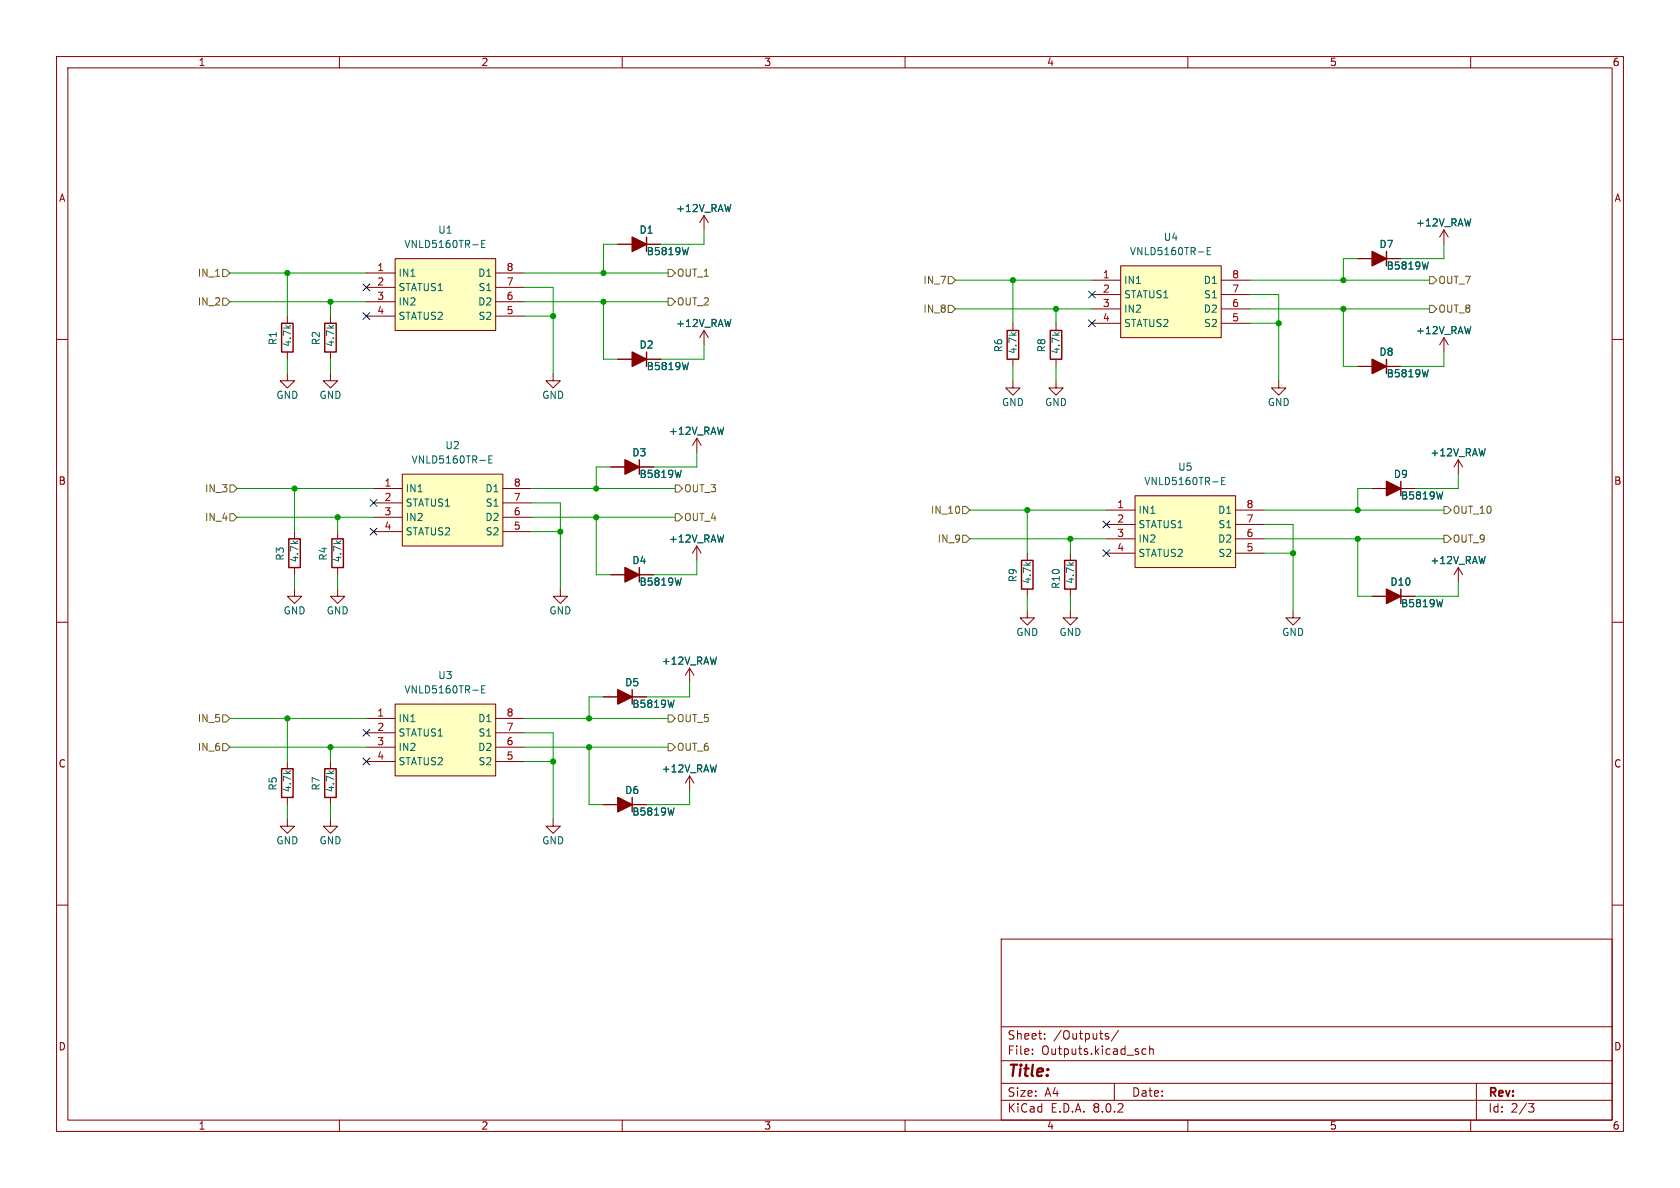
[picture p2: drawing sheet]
<svg xmlns="http://www.w3.org/2000/svg" width="297mm" height="210mm" viewBox="0 0 297 210" stroke-linecap="round" stroke-linejoin="round" font-family="sans-serif">
<g fill="none" stroke="#840000" stroke-width=".18">
<path d="M10 10h277v190h-277zM12 12h273v186h-273zM60 10v2M110 10v2M160 10v2M210 10v2M260 10v2M10 60h2M285 60h2M58.4 66v1.3h1.3l-1.3 1.3-1.3-1.3h1.3M10 110h2M59.7 104.1v1.3h1.3l-1.3 1.3-1.3-1.3h1.3"/>
<path d="M285 110h2M10 160h2M285 160h2M177 166h108v32h-108zM60 198v2M110 198v2M160 198v2M177 194.5h108M177 191.5h108M177 187.5h108M177 181.5h108M182.5 186.3v.1"/>
<path d="M182.5 185.5v.1M184.7 183.6v.1M184.7 182.8v.1M195.5 183.1l.5 .2v.2l-.2 .2-.4-.1M195.5 182.8h.5M197 191.5v3M197.7 182.1l-1.2 2M202.6 185.5l-.4-.1-.3 .3v.4l.1 .2h.6M203.2 185.5l.3-.1 .3 .1 .1 .9M203.2 184.9v1.5M210 198v2M260 198v2"/>
<path d="M261 191.5v6.5M270.2 195.1h1l-.5 .6 .4 .1 .1 .5-.3 .3h-.4"/>
</g>
<path d="M198.1 47h17.8v12.7h-17.8z" fill="#ffffc2"/>
<path d="M193 49.5h5.1M193 52.1h5.1M193 54.6h5.1M193 57.2h5.1M198.1 47h17.8v12.7h-17.8zM215.9 49.5h5.1M215.9 52.1h5.1M215.9 54.6h5.1M215.9 57.2h5.1" fill="none" stroke="#840000" stroke-width=".18"/>
<path d="M213.4 44.4h.4M214 43.8h-.6v1.2h.6" fill="none" stroke="#006464" stroke-width=".18"/>
<path d="M69.8 124.5h17.8v12.7h-17.8z" fill="#ffffc2"/>
<g fill="none" stroke="#840000" stroke-width=".18">
<path d="M179.1 57.2v1.2M186.7 57.2v1.2M50.8 66v1.3h1.3l-1.3 1.3-1.3-1.3h1.3M179.1 67.3v1.3h1.2l-1.2 1.3-1.3-1.3h1.3M179.1 63.5v1.3M186.7 67.3v1.3h1.3l-1.3 1.3-1.3-1.3h1.3M186.7 63.5v1.3M52.1 104.1v1.3h1.2l-1.2 1.3-1.3-1.3h1.3M64.8 127h5M64.8 129.5h5M64.8 132.1h5M64.8 134.6h5"/>
<path d="M69.8 124.5h17.8v12.7h-17.8zM87.6 127h5.1M87.6 129.5h5.1M87.6 132.1h5.1M87.6 134.6h5.1M97.8 144.8v1.3h1.3l-1.3 1.2-1.3-1.2h1.3"/>
</g>
<path d="M85.2 121.8h.4M85.8 121.2h-.6v1.3h.6" fill="none" stroke="#006464" stroke-width=".18"/>
<path d="M178.1 58.4h2v5.1h-2zM185.7 58.4h2v5.1h-2z" fill="none" stroke="#840000" stroke-width=".25"/>
<path d="M71.1 83.8h17.8v12.7h-17.8z" fill="#ffffc2"/>
<g fill="none" stroke="#840000" stroke-width=".18">
<path d="M50.8 55.9v1.3M58.4 55.9v1.3M240 45.7h7.6M50.8 62.2v1.3M58.4 62.2v1.3M240 64.8h7.6M66 86.4h5.1M66 88.9h5.1M66 91.4h5.1M66 94h5.1M71.1 83.8h17.8v12.7h-17.8zM88.9 86.4h5.1"/>
<path d="M88.9 88.9h5.1M88.9 91.4h5.1M88.9 94h5.1M181.6 97.8v1.3M189.2 97.8v1.3M242.6 86.4h7.6M257.8 81.3v2.5M257.8 81.3l-.8 1.3M257.8 81.3l.8 1.3M181.6 108v1.2h1.3l-1.3 1.3-1.3-1.3h1.3M181.6 104.1v1.3M189.2 108v1.2h1.3l-1.3 1.3-1.2-1.3h1.2"/>
<path d="M189.2 104.1v1.3M228.6 108v1.2h1.3l-1.3 1.3-1.3-1.3h1.3M242.6 105.4h7.6M257.8 100.3l-.8 1.3M257.8 100.3v2.6M257.8 100.3l.8 1.3"/>
</g>
<path d="M252.5 46.3l-.3 1.3M252.5 65.3l-.3 1.3M86.4 81.2h.4M87 80.6h-.6v1.3h.6M255.1 86.9l-.3 1.3M255.1 106l-.3 1.3" fill="none" stroke="#006464" stroke-width=".18"/>
<path d="M49.8 57.2h2v5h-2zM57.4 57.2h2v5h-2zM245.1 44.5v2.5M245.1 63.5v2.5M180.6 99.1h2v5h-2zM188.2 99.1h2v5h-2zM247.6 85.1v2.5M247.6 104.1v2.6" fill="none" stroke="#840000" stroke-width=".25"/>
<g fill="#840000" stroke="#840000" stroke-width=".25">
<path d="M242.6 63.5l2.5 1.3-2.5 1.2z"/>
<path d="M245.1 104.1l2.5 1.3-2.5 1.3z"/>
<path d="M245.1 85.1l2.5 1.3-2.5 1.2z"/>
<path d="M242.6 44.5l2.5 1.2-2.5 1.3z"/>
</g>
<path d="M200.7 87.6h17.7v12.7h-17.7z" fill="#ffffc2"/>
<g fill="none" stroke="#840000" stroke-width=".18">
<path d="M124.5 38.1l-.8 1.3M124.5 38.1v2.5M124.5 38.1l.7 1.3M109.2 43.2h7.6M124.5 58.4v2.6M124.5 58.4l-.8 1.3M124.5 58.4l.7 1.3M255.3 40.6l-.8 1.3M255.3 40.6v2.6M255.3 59.7v2.5M255.3 40.6l.7 1.3M255.3 59.7l-.8 1.3"/>
<path d="M255.3 59.7l.7 1.3M97.8 66v1.3h1.3l-1.3 1.3-1.3-1.3h1.3M109.2 63.5h7.6M123.2 77.5l-.8 1.2M123.2 77.5v2.5M123.2 77.5l.8 1.2M226.1 67.3v1.3h1.2l-1.2 1.3-1.3-1.3h1.3M52.1 94v1.3M59.7 94v1.3M123.2 96.5v2.6M123.2 96.5l-.8 1.3M123.2 96.5l.8 1.3"/>
<path d="M195.6 90.2h5.1M195.6 92.7h5.1M195.6 95.3h5.1M195.6 97.8h5.1M200.7 87.6h17.7v12.7h-17.7zM218.4 90.2h5.1M218.4 92.7h5.1M218.4 95.3h5.1M218.4 97.8h5.1M52.1 100.3v1.3M59.7 100.3v1.3M121.9 118.1v2.6"/>
<path d="M121.9 118.1l-.7 1.3M121.9 118.1l.8 1.3M50.8 134.6v1.3M58.4 134.6v1.3M121.9 137.2l-.7 1.2M121.9 137.2v2.5M121.9 137.2l.8 1.2M50.8 144.8v1.3h1.3l-1.3 1.2-1.3-1.2h1.3M50.8 141v1.2M58.4 144.8v1.3h1.3l-1.3 1.2-1.3-1.2h1.3M58.4 141v1.2"/>
</g>
<path d="M121.7 43.8l-.3 1.2M121.7 64.1l-.3 1.2M216 85h.4M216.6 84.4h-.6v1.3h.6" fill="none" stroke="#006464" stroke-width=".18"/>
<path d="M114.3 41.9v2.6M114.3 62.2v2.6M51.1 95.3h2v5h-2zM58.7 95.3h2v5h-2zM49.8 135.9h2v5.1h-2zM57.4 135.9h2v5.1h-2z" fill="none" stroke="#840000" stroke-width=".25"/>
<g fill="#840000" stroke="#840000" stroke-width=".25">
<path d="M111.8 41.9l2.5 1.3-2.5 1.3z"/>
<path d="M111.8 62.2l2.5 1.3-2.5 1.3z"/>
</g>
<path d="M69.8 45.7h17.8v12.7h-17.8z" fill="#ffffc2"/>
<g fill="none" stroke="#840000" stroke-width=".18">
<path d="M64.8 48.3h5M64.8 50.8h5M64.8 53.3h5M64.8 55.9h5M69.8 45.7h17.8v12.7h-17.8zM87.6 48.3h5.1M87.6 50.8h5.1M87.6 53.3h5.1M87.6 55.9h5.1M109.2 43.2h2.6M114.3 43.2h2.5M240 45.7h2.6"/>
<path d="M245.1 45.7h2.5M109.2 63.5h2.6M114.3 63.5h2.5M240 64.8h2.6M245.1 64.8h2.5M107.9 82.6h7.7M242.6 86.4h2.5M247.6 86.4h2.6M99.1 104.1v1.3h1.2l-1.2 1.3-1.3-1.3h1.3M107.9 101.6h7.7M242.6 105.4h2.5M247.6 105.4h2.6"/>
<path d="M106.7 123.2h7.6M106.7 142.2h7.6"/>
</g>
<path d="M85.2 43.1h.4M85.8 42.5h-.6v1.3h.6M121.7 43.8l-.3 1.2M252.5 46.3l-.3 1.3M121.7 64.1l-.3 1.2M252.5 65.3l-.3 1.3M120.4 83.1l-.3 1.3M255.1 86.9l-.3 1.3M120.4 102.2l-.3 1.2M255.1 106l-.3 1.3M119.2 123.8l-.3 1.2M119.2 142.8l-.3 1.3" fill="none" stroke="#006464" stroke-width=".18"/>
<path d="M113 81.3v2.5M113 100.3v2.6M111.8 121.9v2.6M111.8 141v2.5" fill="none" stroke="#840000" stroke-width=".25"/>
<g fill="#840000" stroke="#840000" stroke-width=".25">
<path d="M109.2 141l2.6 1.2-2.6 1.3z"/>
<path d="M110.5 81.3l2.5 1.3-2.5 1.2z"/>
<path d="M110.5 100.3l2.5 1.3-2.5 1.3z"/>
<path d="M109.2 121.9l2.6 1.3-2.6 1.3z"/>
</g>
<g fill="none" stroke="#725600" stroke-width=".18">
<path d="M39.4 47.6h.6l.6 .7-.6 .6h-.6zM39.4 52.7h.6l.6 .6-.6 .7h-.6zM118.1 52.7h.6l.7 .6-.7 .7h-.6zM118.1 47.6h.6l.7 .7-.7 .6h-.6zM167.6 48.9h.7l.6 .6-.6 .7h-.7zM167.6 54h.7l.6 .6-.6 .6h-.7zM252.7 48.9h.7l.6 .6-.6 .7h-.7zM252.7 54h.7l.6 .6-.6 .6h-.7zM40.6 90.8h.7l.6 .6-.6 .7h-.7zM40.6 85.7h.7l.6 .7-.6 .6h-.7zM119.4 85.7h.6l.6 .7-.6 .6h-.6zM119.4 90.8h.6l.6 .6-.6 .7h-.6z"/>
<path d="M170.2 94.6h.6l.6 .7-.6 .6h-.6zM170.2 89.5h.6l.6 .7-.6 .6h-.6zM255.3 89.5h.6l.6 .7-.6 .6h-.6zM255.3 94.6h.6l.6 .7-.6 .6h-.6zM39.4 126.4h.6l.6 .6-.6 .6h-.6zM39.4 131.4h.6l.6 .7-.6 .6h-.6zM118.1 131.4h.6l.7 .7-.7 .6h-.6zM118.1 126.4h.6l.7 .6-.7 .6h-.6z"/>
</g>
<g fill="none" stroke="#009600" stroke-width=".18">
<path d="M40.6 53.3h24.2M40.6 48.3h24.2M50.8 48.3v7.6M58.4 53.3v2.6M92.7 50.8h5.1v15.2M92.7 53.3h25.4M92.7 48.3h25.4M92.7 55.9h5.1M106.7 53.3v10.2h2.5M109.2 43.2h-2.5v5.1M124.5 40.6v2.6h-7.7M168.9 49.5h24.1"/>
<path d="M168.9 54.6h24.1M179.1 49.5v7.7M186.7 54.6v2.6M221 49.5h31.7M221 54.6h31.7M221 52.1h5.1v15.2M221 57.2h5.1M237.5 54.6v10.2h2.5M240 45.7h-2.5v3.8M255.3 43.2v2.5h-7.7M50.8 63.5v2.5M58.4 63.5v2.5"/>
<path d="M124.5 61v2.5h-7.7M179.1 64.8v2.5M186.7 64.8v2.5M255.3 62.2v2.6h-7.7M41.9 86.4h24.1M41.9 91.4h24.1M52.1 86.4v7.6M59.7 91.4v2.6M94 94h5.1M94 88.9h5.1v15.2M94 86.4h25.4M94 91.4h25.4"/>
<path d="M105.4 91.4v10.2h2.5M107.9 82.6h-2.5v3.8M123.2 80v2.6h-7.6M123.2 99.1v2.5h-7.6M171.4 95.3h24.2M171.4 90.2h24.2M181.6 90.2v7.6M189.2 95.3v2.5M223.5 95.3h31.8M223.5 90.2h31.8M223.5 92.7h5.1v15.3M223.5 97.8h5.1"/>
<path d="M240 95.3v10.1h2.6M242.6 86.4h-2.6v3.8M257.8 83.8v2.6h-7.6M52.1 101.6v2.5M59.7 101.6v2.5M181.6 105.4v2.6M189.2 105.4v2.6M257.8 102.9v2.5h-7.6M40.6 132.1h24.2M40.6 127h24.2M50.8 127v7.6M58.4 132.1v2.5"/>
<path d="M92.7 129.5h5.1v15.3M92.7 132.1h25.4M92.7 127h25.4M92.7 134.6h5.1M104.1 132.1v10.1h2.6M106.7 123.2h-2.6v3.8M121.9 120.7v2.5h-7.6M121.9 139.7v2.5h-7.6M50.8 142.2v2.6M58.4 142.2v2.6"/>
</g>
<g fill="none" stroke="#000084" stroke-width=".18">
<path d="M64.2 55.3l1.2 1.2M64.2 50.2l1.2 1.2M65.4 55.3l-1.2 1.2M65.4 50.2l-1.2 1.2M192.4 51.5l1.2 1.2M192.4 56.5l1.2 1.3M193.6 51.5l-1.2 1.2M193.6 56.5l-1.2 1.3M65.4 88.3l1.2 1.2M65.4 93.4l1.2 1.2M66.6 88.3l-1.2 1.2M66.6 93.4l-1.2 1.2"/>
<path d="M195 97.2l1.2 1.2M195 92.1l1.2 1.2M196.2 97.2l-1.2 1.2M196.2 92.1l-1.2 1.2M64.2 128.9l1.2 1.2M64.2 134l1.2 1.2M65.4 128.9l-1.2 1.2M65.4 134l-1.2 1.2"/>
</g>
<g fill="#009600" stroke="#009600" stroke-width=".18">
<circle cx="104.1" cy="132.1" r=".46"/>
<circle cx="104.1" cy="127" r=".46"/>
<circle cx="58.4" cy="53.3" r=".46"/>
<circle cx="97.8" cy="55.9" r=".46"/>
<circle cx="50.8" cy="48.3" r=".46"/>
<circle cx="52.1" cy="86.4" r=".46"/>
<circle cx="97.8" cy="134.6" r=".46"/>
<circle cx="58.4" cy="132.1" r=".46"/>
<circle cx="50.8" cy="127" r=".46"/>
<circle cx="59.7" cy="91.4" r=".46"/>
<circle cx="240" cy="95.3" r=".46"/>
<circle cx="240" cy="90.2" r=".46"/>
<circle cx="228.6" cy="97.8" r=".46"/>
<circle cx="237.5" cy="49.5" r=".46"/>
<circle cx="237.5" cy="54.6" r=".46"/>
<circle cx="226.1" cy="57.2" r=".46"/>
<circle cx="186.7" cy="54.6" r=".46"/>
<circle cx="179.1" cy="49.5" r=".46"/>
<circle cx="181.6" cy="90.2" r=".46"/>
<circle cx="189.2" cy="95.3" r=".46"/>
<circle cx="105.4" cy="86.4" r=".46"/>
<circle cx="106.7" cy="48.3" r=".46"/>
<circle cx="99.1" cy="94" r=".46"/>
<circle cx="105.4" cy="91.4" r=".46"/>
<circle cx="106.7" cy="53.3" r=".46"/>
</g>
<text font-size="2.8" fill="#840000" x="178" y="190.9">Title:</text>
<g font-size="2.1" fill="#840000">
<text x="178" y="184">Sheet:</text>
<text x="186.2" y="184">/Outputs/</text>
<text x="178" y="186.7">File:</text>
<text x="184.1" y="186.7">Outputs.kicad_sch</text>
<text x="178" y="196.9">KiCad</text>
<text x="178" y="194.1">Size:</text>
<text x="184.7" y="194.1">A4</text>
<text x="185.7" y="196.9">E.D.A.</text>
<text x="193.3" y="196.9">8.0.2</text>
<text x="200" y="194.1">Date:</text>
<text x="263" y="194.3">Rev:</text>
<text x="263" y="196.9">Id:</text>
<text x="267.1" y="196.9">2/3</text>
</g>
<g font-size="1.8" fill="#840000">
<text x="35" y="11.9">1</text>
<text x="85" y="11.9">2</text>
<text x="135" y="11.9">3</text>
<text x="185" y="11.9">4</text>
<text x="235" y="11.9">5</text>
<text x="285" y="11.9">6</text>
<text x="10.3" y="35.9">A</text>
<text x="285.3" y="35.9">A</text>
<text x="10.3" y="85.9">B</text>
<text x="285.3" y="85.9">B</text>
<text x="10.3" y="135.9">C</text>
<text x="285.3" y="135.9">C</text>
<text x="10.3" y="185.9">D</text>
<text x="285.3" y="185.9">D</text>
<text x="35" y="199.9">1</text>
<text x="85" y="199.9">2</text>
<text x="135" y="199.9">3</text>
<text x="185" y="199.9">4</text>
<text x="235" y="199.9">5</text>
<text x="285" y="199.9">6</text>
</g>
<g font-size="1.8" fill="#006464">
<text x="77.4" y="41.5">U1</text>
<text x="113" y="41.5">D1</text>
<text x="119.4" y="37.7">+12V_RAW</text>
<text x="250.2" y="40.2">+12V_RAW</text>
<text x="71.4" y="44">VNLD5160TR-E</text>
<text x="114.2" y="45.3">B5819W</text>
<text x="199.7" y="45.3">VNLD5160TR-E</text>
<text x="205.6" y="42.8">U4</text>
<text x="243.8" y="44">D7</text>
<text x="245" y="47.9">B5819W</text>
<text x="70.4" y="49.1">IN1</text>
<text x="70.4" y="51.7">STATUS1</text>
<text x="84.4" y="49.1">D1</text>
<text x="84.5" y="51.7">S1</text>
<text x="198.6" y="50.4">IN1</text>
<text x="198.6" y="52.9">STATUS1</text>
<text x="212.7" y="50.4">D1</text>
<text x="212.8" y="52.9">S1</text>
<text x="70.4" y="54.2">IN2</text>
<text x="70.4" y="56.7">STATUS2</text>
<text x="84.4" y="54.2">D2</text>
<text x="84.5" y="56.7">S2</text>
<text x="119.4" y="58">+12V_RAW</text>
<text x="198.6" y="55.5">IN2</text>
<text x="198.6" y="58">STATUS2</text>
<text x="212.7" y="55.5">D2</text>
<text x="212.8" y="58">S2</text>
<text x="250.2" y="59.3">+12V_RAW</text>
<text x="49.1" y="61.1" transform="rotate(-90 49.1 61.1)">R1</text>
<text x="51.7" y="61.4" transform="rotate(-90 51.7 61.4)">4.7k</text>
<text x="56.7" y="61.1" transform="rotate(-90 56.7 61.1)">R2</text>
<text x="59.3" y="61.4" transform="rotate(-90 59.3 61.4)">4.7k</text>
<text x="113" y="61.8">D2</text>
<text x="114.2" y="65.6">B5819W</text>
<text x="177.4" y="62.4" transform="rotate(-90 177.4 62.4)">R6</text>
<text x="179.9" y="62.7" transform="rotate(-90 179.9 62.7)">4.7k</text>
<text x="185" y="62.4" transform="rotate(-90 185 62.4)">R8</text>
<text x="187.6" y="62.7" transform="rotate(-90 187.6 62.7)">4.7k</text>
<text x="243.8" y="63.1">D8</text>
<text x="48.8" y="70.7">GND</text>
<text x="56.4" y="70.7">GND</text>
<text x="95.8" y="70.7">GND</text>
<text x="177" y="72">GND</text>
<text x="184.7" y="72">GND</text>
<text x="224" y="72">GND</text>
<text x="245" y="66.9">B5819W</text>
<text x="118.2" y="77.1">+12V_RAW</text>
<text x="72.7" y="82.1">VNLD5160TR-E</text>
<text x="78.6" y="79.6">U2</text>
<text x="111.7" y="80.9">D3</text>
<text x="208.2" y="83.4">U5</text>
<text x="252.8" y="80.9">+12V_RAW</text>
<text x="71.6" y="87.2">IN1</text>
<text x="71.6" y="89.8">STATUS1</text>
<text x="85.7" y="87.2">D1</text>
<text x="85.8" y="89.8">S1</text>
<text x="113" y="84.7">B5819W</text>
<text x="202.2" y="86">VNLD5160TR-E</text>
<text x="246.3" y="84.7">D9</text>
<text x="247.6" y="88.5">B5819W</text>
<text x="71.6" y="92.3">IN2</text>
<text x="71.6" y="94.8">STATUS2</text>
<text x="85.7" y="92.3">D2</text>
<text x="85.8" y="94.8">S2</text>
<text x="201.2" y="91">IN1</text>
<text x="201.2" y="93.6">STATUS1</text>
<text x="215.2" y="91">D1</text>
<text x="215.3" y="93.6">S1</text>
<text x="50.4" y="99.2" transform="rotate(-90 50.4 99.2)">R3</text>
<text x="52.9" y="99.5" transform="rotate(-90 52.9 99.5)">4.7k</text>
<text x="58" y="99.2" transform="rotate(-90 58 99.2)">R4</text>
<text x="60.6" y="99.5" transform="rotate(-90 60.6 99.5)">4.7k</text>
<text x="111.7" y="99.9">D4</text>
<text x="118.2" y="96.1">+12V_RAW</text>
<text x="201.2" y="96.1">IN2</text>
<text x="201.2" y="98.7">STATUS2</text>
<text x="215.2" y="96.1">D2</text>
<text x="215.3" y="98.7">S2</text>
<text x="252.8" y="99.9">+12V_RAW</text>
<text x="113" y="103.7">B5819W</text>
<text x="179.9" y="103" transform="rotate(-90 179.9 103)">R9</text>
<text x="182.5" y="103.3" transform="rotate(-90 182.5 103.3)">4.7k</text>
<text x="187.6" y="104.2" transform="rotate(-90 187.6 104.2)">R10</text>
<text x="190.1" y="103.3" transform="rotate(-90 190.1 103.3)">4.7k</text>
<text x="245.7" y="103.7">D10</text>
<text x="247.6" y="107.5">B5819W</text>
<text x="50" y="108.8">GND</text>
<text x="57.7" y="108.8">GND</text>
<text x="97" y="108.8">GND</text>
<text x="179.6" y="112.6">GND</text>
<text x="187.2" y="112.6">GND</text>
<text x="226.6" y="112.6">GND</text>
<text x="116.9" y="117.7">+12V_RAW</text>
<text x="71.4" y="122.8">VNLD5160TR-E</text>
<text x="77.4" y="120.2">U3</text>
<text x="110.4" y="121.5">D5</text>
<text x="111.7" y="125.3">B5819W</text>
<text x="70.4" y="127.9">IN1</text>
<text x="70.4" y="130.4">STATUS1</text>
<text x="84.4" y="127.9">D1</text>
<text x="84.5" y="130.4">S1</text>
<text x="70.4" y="132.9">IN2</text>
<text x="70.4" y="135.5">STATUS2</text>
<text x="84.4" y="132.9">D2</text>
<text x="84.5" y="135.5">S2</text>
<text x="116.9" y="136.8">+12V_RAW</text>
<text x="49.1" y="139.9" transform="rotate(-90 49.1 139.9)">R5</text>
<text x="51.7" y="140.2" transform="rotate(-90 51.7 140.2)">4.7k</text>
<text x="56.7" y="139.9" transform="rotate(-90 56.7 139.9)">R7</text>
<text x="59.3" y="140.2" transform="rotate(-90 59.3 140.2)">4.7k</text>
<text x="110.4" y="140.6">D6</text>
<text x="48.8" y="149.5">GND</text>
<text x="56.4" y="149.5">GND</text>
<text x="95.8" y="149.5">GND</text>
<text x="111.7" y="144.4">B5819W</text>
</g>
<g font-size="1.8" fill="#725600">
<text x="34.9" y="49.1">IN_1</text>
<text x="119.6" y="49.1">OUT_1</text>
<text x="163.1" y="50.4">IN_7</text>
<text x="254.2" y="50.4">OUT_7</text>
<text x="34.9" y="54.2">IN_2</text>
<text x="119.6" y="54.2">OUT_2</text>
<text x="163.1" y="55.5">IN_8</text>
<text x="254.2" y="55.5">OUT_8</text>
<text x="36.1" y="87.2">IN_3</text>
<text x="120.8" y="87.2">OUT_3</text>
<text x="36.1" y="92.3">IN_4</text>
<text x="120.8" y="92.3">OUT_4</text>
<text x="164.5" y="91">IN_10</text>
<text x="256.7" y="91">OUT_10</text>
<text x="165.7" y="96.1">IN_9</text>
<text x="256.7" y="96.1">OUT_9</text>
<text x="34.9" y="127.9">IN_5</text>
<text x="119.6" y="127.9">OUT_5</text>
<text x="34.9" y="132.9">IN_6</text>
<text x="119.6" y="132.9">OUT_6</text>
</g>
<g font-size="1.8" fill="#a90000">
<text x="66.6" y="48">1</text>
<text x="66.6" y="50.5">2</text>
<text x="66.6" y="53.1">3</text>
<text x="89.5" y="53.1">6</text>
<text x="89.5" y="50.5">7</text>
<text x="89.5" y="48">8</text>
<text x="194.9" y="49.3">1</text>
<text x="194.9" y="51.8">2</text>
<text x="217.7" y="51.8">7</text>
<text x="217.7" y="49.3">8</text>
<text x="66.6" y="55.6">4</text>
<text x="89.5" y="55.6">5</text>
<text x="194.9" y="54.4">3</text>
<text x="194.9" y="56.9">4</text>
<text x="217.7" y="56.9">5</text>
<text x="217.7" y="54.4">6</text>
<text x="67.9" y="86.1">1</text>
<text x="67.9" y="88.6">2</text>
<text x="90.7" y="88.6">7</text>
<text x="90.7" y="86.1">8</text>
<text x="197.4" y="89.9">1</text>
<text x="220.3" y="89.9">8</text>
<text x="67.9" y="91.2">3</text>
<text x="67.9" y="93.7">4</text>
<text x="90.7" y="93.7">5</text>
<text x="90.7" y="91.2">6</text>
<text x="197.4" y="92.5">2</text>
<text x="197.4" y="95">3</text>
<text x="220.3" y="95">6</text>
<text x="220.3" y="92.5">7</text>
<text x="197.4" y="97.5">4</text>
<text x="220.3" y="97.5">5</text>
<text x="66.6" y="126.7">1</text>
<text x="66.6" y="129.3">2</text>
<text x="66.6" y="131.8">3</text>
<text x="89.5" y="131.8">6</text>
<text x="89.5" y="129.3">7</text>
<text x="89.5" y="126.7">8</text>
<text x="66.6" y="134.4">4</text>
<text x="89.5" y="134.4">5</text>
</g>
</svg>
